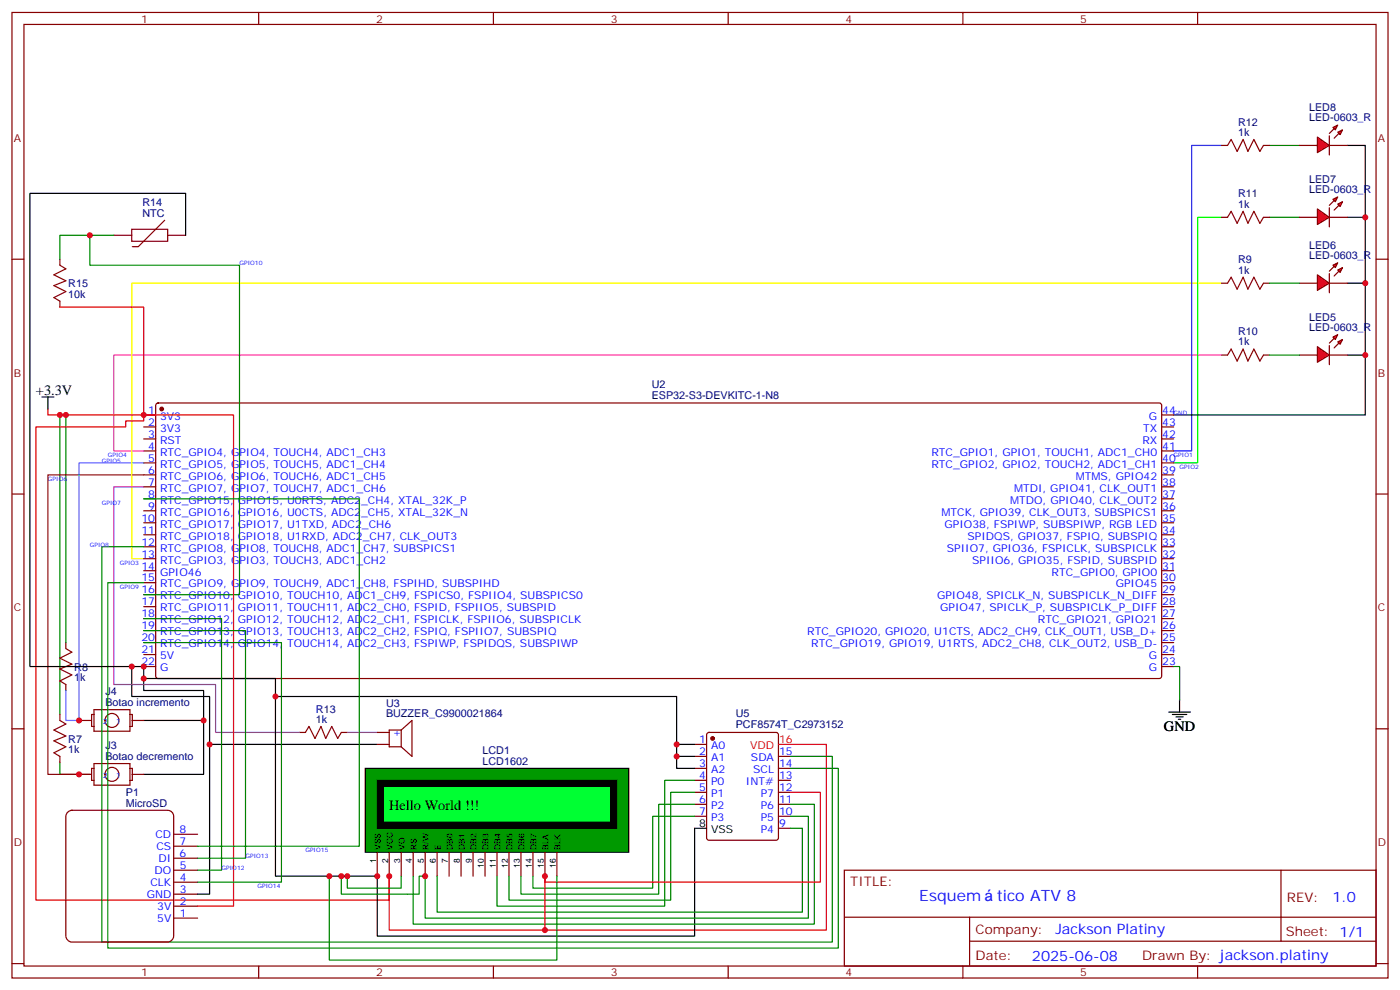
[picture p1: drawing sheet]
<svg xmlns="http://www.w3.org/2000/svg" width="412mm" height="292mm" viewBox="0 0 412 292" stroke-linecap="round" stroke-linejoin="round" font-family="sans-serif">
<g fill="none" stroke="#870000" stroke-width=".35">
<path d="M3.5 3.7h405.4v284.3h-405.4zM7.1 7.2h398.2v277.3h-398.2zM76.2 3.7v3.5M145.3 3.7v3.5M214.5 3.7v3.5M283.6 3.7v3.5M352.8 3.7v3.5M3.5 76.3h3.6M405.3 76.3h3.6M3.5 145.5h3.6M405.3 145.5h3.6M19.4 189.2v1.8"/>
<path d="M3.5 214.6h3.6M17.6 210.4v1.8M19.4 201.6v1.7M23.3 212.2h3.5M27.7 209h10.6v6.3h-10.6zM27.7 210.4h-.7v3.5h.7M38.3 210.4h.7v3.5h-.7M38.9 212.2h3.4M405.3 214.6h3.6M17.6 222.7v1.8M23.3 228h3.5M27.7 224.9h10.6v6.3h-10.6z"/>
<path d="M27.7 226.3h-.7v3.5h.7M30.9 228a2.06 2.06 0 0 1 2.9-1.8 2.06 2.06 0 0 1 .5 3.4 2.06 2.06 0 0 1-3.3-1l-.1-.6M38.3 226.3h.7v3.5h-.7M38.9 228h3.4M248.7 256.3h156.6v28.2h-156.6zM377.3 256.3v20.9M248.7 270.1h156.5M285.6 277.2h119.6M285.6 270.1v14.1M3.5 283.8h3.6M76.2 284.5v3.5M145.3 284.5v3.5"/>
<path d="M214.5 284.5v3.5M283.6 284.5v3.5M352.8 284.5v3.5M405.3 283.8h3.6"/>
<circle cx="33" cy="212.2" r="2.06"/>
</g>
<path d="M17.6 122.2v88.2M19.4 122.2v67M17.6 224.5v3.5h8.9" fill="none" stroke="#008700" stroke-width=".35"/>
<path d="M19.4 191l1.8 1.1-3.6 1.7 3.6 1.8-3.6 1.4 3.6 1.8-3.6 1.7 1.8 1.1M17.6 212.2l1.8 1-3.5 1.8 3.5 1.7-3.5 1.5 3.5 1.7-3.5 1.8 1.7 1" fill="none" stroke="#a10000" stroke-width=".35"/>
<g fill="none" stroke="#000" stroke-width=".35">
<path d="M396.9 42.8h5.3v79.4h-56.5M396.9 64h5.3M396.9 83.4h5.3M12.3 116.9h3.6M14.1 116.9v3.5M396.9 104.6h5.3M42.3 212.2h17.7M111.1 219.2h-49.4v-14.1h-22.9v-8.8h3.5v7h17.7v24.7h-17.7M344.3 209.7h6.3M345.3 210.4h4.3M346.4 211.1h2.1M347.1 211.8h.7"/>
<path d="M347.5 206.2v3.5"/>
</g>
<path d="M42.3 139.8h-28.2v88.2h9.2" fill="none" stroke="#900" stroke-width=".35"/>
<path d="M42.3 136.3h-19v75.9h-3.9v-8.9" fill="none" stroke="#0cf" stroke-width=".35"/>
<path d="M359.8 104.6h-326.3v28.2h8.8" fill="none" stroke="#f0f" stroke-width=".35"/>
<path d="M359.8 83.4h-321v81.1h3.5" fill="none" stroke="#ff0" stroke-width=".35"/>
<path d="M359.8 64h-7v72.3h-7.1" fill="none" stroke="#0f0" stroke-width=".35"/>
<path d="M359.8 42.8h-8.8v90h-5.3" fill="none" stroke="#00f" stroke-width=".35"/>
<path d="M14.1 120.4v1.8h28.2v1.8h-5.3v1.7h-26.4v139.4h104.1v-7.1v15.9h128.7v-54.7h-10.6" fill="none" stroke="#f00" stroke-width=".35"/>
<g fill="#f00" stroke="#870000" stroke-width=".35">
<path d="M388.1 102.1l3.5 2.5-3.5 2.1z"/>
<path d="M391.6 101.7v5.7z"/>
</g>
<g fill="#870000" stroke="#870000" stroke-width=".35">
<path d="M391.6 101l1.4-1.4z"/>
<path d="M393 102.4l1.4-1.4z"/>
</g>
<g fill="#f00" stroke="#870000" stroke-width=".35">
<path d="M392.6 99.3l1.5-.7-.8 1.4z"/>
<path d="M394.1 100.7l1.4-.7-.7 1.4z"/>
</g>
<path d="M382.8 104.6h5.3M391.6 104.6h5.3" fill="none" stroke="#870000" stroke-width=".35"/>
<g fill="#f00" stroke="#870000" stroke-width=".35">
<path d="M388.1 80.9l3.5 2.5-3.5 2.1z"/>
<path d="M391.6 80.6v5.6z"/>
</g>
<g fill="#870000" stroke="#870000" stroke-width=".35">
<path d="M391.6 79.9l1.4-1.4z"/>
<path d="M393 81.3l1.4-1.4z"/>
</g>
<g fill="#f00" stroke="#870000" stroke-width=".35">
<path d="M392.6 78.1l1.5-.7-.8 1.4z"/>
<path d="M394.1 79.5l1.4-.7-.7 1.4z"/>
</g>
<g fill="none" stroke="#870000" stroke-width=".35">
<path d="M359.8 42.8h1.8M372.2 42.8h1.7M359.8 64h1.8M372.2 64h1.7M359.8 83.4h1.8M372.2 83.4h1.7M382.8 83.4h5.3M391.6 83.4h5.3M46.1 118.9l.5-.2h295.2l.4 .7-.1 80-.6 .4-295.2-.1-.4-.6v-79.7zM359.8 104.6h1.8M372.2 104.6h1.7M42.3 122.2h3.6"/>
<path d="M42.3 125.7h3.6M42.3 129.3h3.6M42.3 132.8h3.6M42.3 136.3h3.6M42.3 139.8h3.6M342.2 122.2h3.5M342.2 125.7h3.5M342.2 129.3h3.5M342.2 132.8h3.5M342.2 136.3h3.5M342.2 139.8h3.5M42.3 143.4h3.6"/>
<path d="M42.3 146.9h3.6M42.3 150.4h3.6M42.3 154h3.6M42.3 157.5h3.6M342.2 143.4h3.5M342.2 146.9h3.5M342.2 150.4h3.5M342.2 154h3.5M342.2 157.5h3.5M42.3 161h3.6M42.3 164.5h3.6M42.3 168.1h3.6"/>
<path d="M42.3 171.6h3.6M42.3 175.1h3.6M42.3 178.6h3.6M342.2 161h3.5M342.2 164.5h3.5M342.2 168.1h3.5M342.2 171.6h3.5M342.2 175.1h3.5M342.2 178.6h3.5M42.3 182.2h3.6M42.3 185.7h3.6M42.3 189.2h3.6"/>
<path d="M42.3 192.8h3.6M42.3 196.3h3.6M342.2 182.2h3.5M342.2 185.7h3.5M342.2 189.2h3.5M342.2 192.8h3.5M342.2 196.3h3.5"/>
</g>
<path d="M361.6 42.8l1.1-1.7 1.7 3.5 1.8-3.5 1.4 3.5 1.8-3.5 1.7 3.5 1.1-1.8M361.6 64l1.1-1.8 1.7 3.6 1.8-3.6 1.4 3.6 1.8-3.6 1.7 3.6 1.1-1.8M361.6 83.4l1.1-1.8 1.7 3.6 1.8-3.6 1.4 3.6 1.8-3.6 1.7 3.6 1.1-1.8M361.6 104.6l1.1-1.8 1.7 3.5 1.8-3.5 1.4 3.5 1.8-3.5 1.7 3.5 1.1-1.7" fill="none" stroke="#a10000" stroke-width=".35"/>
<path d="M373.9 42.8h8.9M373.9 64h8.9M373.9 83.4h8.9M373.9 104.6h8.9" fill="none" stroke="#008700" stroke-width=".35"/>
<circle cx="47.6" cy="120.4" r=".53" fill="#870000" stroke="#870000" stroke-width=".35"/>
<g fill="#f00" stroke="#870000" stroke-width=".35">
<path d="M388.1 61.5l3.5 2.5-3.5 2.1z"/>
<path d="M391.6 61.2v5.6z"/>
</g>
<g fill="#870000" stroke="#870000" stroke-width=".35">
<path d="M391.6 60.5l1.4-1.4z"/>
<path d="M394.4 60.5l-1.4 1.4z"/>
</g>
<g fill="#f00" stroke="#870000" stroke-width=".35">
<path d="M392.6 58.7l1.5-.7-.8 1.4z"/>
<path d="M394.1 60.1l1.4-.7-.7 1.4z"/>
</g>
<path d="M382.8 64h5.3M391.6 64h5.3" fill="none" stroke="#870000" stroke-width=".35"/>
<g fill="#f00" stroke="#870000" stroke-width=".35">
<path d="M388.1 40.4l3.5 2.4-3.5 2.1z"/>
<path d="M391.6 40v5.6z"/>
</g>
<g fill="#870000" stroke="#870000" stroke-width=".35">
<path d="M391.6 39.3l1.4-1.4z"/>
<path d="M393 40.7l1.4-1.4z"/>
</g>
<g fill="#f00" stroke="#870000" stroke-width=".35">
<path d="M392.6 37.5l1.5-.7-.8 1.4z"/>
<path d="M394.1 38.9l1.4-.7-.7 1.5z"/>
</g>
<path d="M382.8 42.8h5.3M391.6 42.8h5.3" fill="none" stroke="#870000" stroke-width=".35"/>
<path d="M107.6 226.3h77.6v24.7h-77.6z" fill="#090" stroke="#000" stroke-width=".35"/>
<g fill="none" stroke="#870000" stroke-width=".35">
<path d="M111.1 251v7M114.7 251v7M118.2 251v7M121.7 251v7M125.2 251v7M128.8 251v7M132.3 251v7M135.8 251v7M139.3 251v7M142.9 251v7M146.4 251v7M149.9 251v7"/>
<path d="M153.5 251v7M157 251v7M160.5 251v7M164 251v7"/>
</g>
<path d="M111.1 229.8h70.6v14.1h-70.6z" fill="#000" stroke="#000" stroke-width=".35"/>
<path d="M112.9 231.6h67v10.5h-67z" fill="none" stroke="#000" stroke-width=".35"/>
<path d="M112.9 231.6h67v10.5h-67z" fill="#0f3" stroke="#000" stroke-width=".35"/>
<path d="M17.6 78.1l1.8 1.1-3.5 1.7 3.5 1.8-3.5 1.4 3.5 1.8-3.5 1.7 1.7 1.1M90 215.7l1-1.8 1.8 3.6 1.7-3.6 1.5 3.6 1.7-3.6 1.8 3.6 1-1.8" fill="none" stroke="#a10000" stroke-width=".35"/>
<g fill="none" stroke="#870000" stroke-width=".35">
<path d="M17.6 76.3v1.8M33.5 69.3h5.3M38.8 67.5h10.6v3.5h-10.6zM48.5 64.9l-7.8 7.7h-1.7M49.4 69.3h5.3M17.6 88.7v1.8M88.2 215.7h1.8M100.5 215.7h1.8M111.1 215.7h3.6M111.1 219.2h3.6M118.2 215h-3.5v4.9h3.5M118.2 215v4.9"/>
<path d="M118.2 215l3.2-2.8v10.5l-3.2-2.8M204.6 219.2h3.5M208.4 215.9l.4-.2h19.8l.7 .4v30.6l-.5 .7h-20l-.6-.4-.1-30.6zM20 239.1l1.2-.5h28.2a1.76 1.76 0 0 1 1.8 1.8v35.3a1.89 1.89 0 0 1-1.8 1.7h-28.2a1.89 1.89 0 0 1-1.8-1.7v-35.3zM204.6 222.7h3.5M204.6 226.3h3.5M204.6 229.8h3.5M204.6 233.3h3.5M204.6 236.9h3.5M229.3 222.7h3.5M229.3 226.3h3.5M229.3 229.8h3.5"/>
<path d="M229.3 233.3h3.5M229.3 236.9h3.5M51.2 259.8h7M51.2 256.3h7M51.2 252.7h7M51.2 249.2h7M51.2 245.7h7M204.6 240.4h3.5M229.3 240.4h3.5M229.3 243.9h3.5M51.2 270.4h7M51.2 266.8h7"/>
<path d="M51.2 263.3h7"/>
</g>
<path d="M42.3 143.4h-8.8v58.2h30v14.1h24.7M102.3 215.7h8.8" fill="none" stroke="#90c" stroke-width=".35"/>
<path d="M54.7 69.3v-12.4h-45.9v139.4h30M42.3 199.8h38.8v58.2h30v17.7h93.5v-31.8h3.5M61.7 219.2v44.1h-3.5M81.1 205.1h118.2v21.2h5.3M199.3 219.2h5.3M199.3 222.7h5.3" fill="none" stroke="#000" stroke-width=".35"/>
<circle cx="209.9" cy="217.5" r=".53" fill="#870000" stroke="#870000" stroke-width=".35"/>
<path d="M17.6 90.5h24.7v31.7h26.5v144.6h-10.6M229.3 219.2h3.5M232.8 233.3h8.9v26.5h-81.2v-1.8v15.9" fill="none" stroke="#f00" stroke-width=".35"/>
<g fill="none" stroke="#008700" stroke-width=".35">
<path d="M26.5 69.3v8.8h44.1v97h-28.3M33.5 69.3h-15.9v7M42.3 146.9h63.5v102.3h-47.6M42.3 161h-12.3v116.4h215.2v-54.7h-12.4M42.3 171.6h-10.6v107.6h215.2v-52.9h-14.1M42.3 182.2h23v74.1h-7.1M42.3 185.7h30v67h-14.1M42.3 189.2h40.6v70.6h-24.7M345.7 196.3h1.8v9.9M204.6 229.8h-8.8v37h-49.4v-8.8M204.6 233.3h-7v31.8h-47.7v-7.1M204.6 236.9h-10.6v26.4h-40.5v-5.3"/>
<path d="M232.8 236.9h7.1v35.2h-118.2v-14.1M97 258v24.7h67v-24.7M102.3 258v3.5h15.9v-3.5M204.6 240.4h-12.3v21.1h-35.3v-3.5M232.8 243.9h3.6v24.7h-107.6v-10.6M232.8 240.4h5.3v30h-112.9v-12.4h-1.7v5.3h-23v-5.3"/>
</g>
<g fill="#c00">
<circle cx="23.3" cy="228" r=".88"/>
<circle cx="23.3" cy="212.2" r=".88"/>
<circle cx="60" cy="212.2" r=".88"/>
<circle cx="402.2" cy="104.6" r=".88"/>
<circle cx="402.2" cy="83.4" r=".88"/>
<circle cx="402.2" cy="64" r=".88"/>
<circle cx="42.3" cy="196.3" r=".88"/>
<circle cx="19.4" cy="122.2" r=".88"/>
<circle cx="17.6" cy="122.2" r=".88"/>
<circle cx="42.3" cy="122.2" r=".88"/>
<circle cx="42.3" cy="199.8" r=".88"/>
<circle cx="114.7" cy="258" r=".88"/>
<circle cx="111.1" cy="258" r=".88"/>
<circle cx="81.1" cy="205.1" r=".88"/>
<circle cx="199.3" cy="222.7" r=".88"/>
<circle cx="199.3" cy="219.2" r=".88"/>
<circle cx="102.3" cy="258" r=".88"/>
<circle cx="100.5" cy="258" r=".88"/>
<circle cx="125.2" cy="258" r=".88"/>
<circle cx="97" cy="258" r=".88"/>
<circle cx="160.5" cy="273.9" r=".88"/>
<circle cx="160.5" cy="258" r=".88"/>
<circle cx="38.8" cy="196.3" r=".88"/>
<circle cx="26.5" cy="69.3" r=".88"/>
<circle cx="61.7" cy="219.2" r=".88"/>
</g>
<g font-size="4.6" fill="#00f">
<text x="270.8" y="265.3">Esquem</text>
<text x="293.6" y="265.3">tico ATV 8</text>
</g>
<g font-size="4.2">
<text x="10.6" y="116.2">+3.3V</text>
<text x="342.9" y="215.3">GND</text>
<text x="114.7" y="238.6">Hello World !!!</text>
</g>
<g font-size="4.2" fill="#00f">
<text x="392.5" y="265.5">1.0</text>
<text x="310.9" y="275.1">Jackson Platiny</text>
<text x="304" y="282.9">2025-06-08</text>
</g>
<g font-size="3.9" fill="#800">
<text x="250.5" y="260.8">TITLE:</text>
<text x="379.1" y="265.5">REV:</text>
<text x="287.4" y="275">Company:</text>
<text x="378.7" y="275.7">Sheet: 1/1</text>
<text x="287.4" y="282.7">Date:</text>
<text x="336.4" y="282.8">Drawn By: jackson.platiny</text>
</g>
<g font-size="3.2" fill="#800">
<text x="41.6" y="6.7">1</text>
<text x="110.8" y="6.7">2</text>
<text x="179.9" y="6.7">3</text>
<text x="249.1" y="6.7">4</text>
<text x="318.2" y="6.7">5</text>
<text x="4.1" y="41.8">A</text>
<text x="405.9" y="41.8">A</text>
<text x="4.1" y="110.9">B</text>
<text x="405.9" y="110.9">B</text>
<text x="4.1" y="180.1">C</text>
<text x="405.9" y="180.1">C</text>
<text x="4.1" y="249.2">D</text>
<text x="405.9" y="249.2">D</text>
<text x="41.6" y="287.5">1</text>
<text x="110.8" y="287.5">2</text>
<text x="179.9" y="287.5">3</text>
<text x="249.1" y="287.5">4</text>
<text x="318.2" y="287.5">5</text>
</g>
<g font-size="3.2" fill="#000080">
<text x="385.6" y="35.8">LED-0603_R</text>
<text x="385.6" y="32.7">LED8</text>
<text x="364.7" y="40">1k</text>
<text x="364.7" y="37">R12</text>
<text x="385.6" y="53.9">LED7</text>
<text x="364.7" y="58.1">R11</text>
<text x="385.6" y="56.9">LED-0603_R</text>
<text x="42" y="63.8">NTC</text>
<text x="42" y="60.6">R14</text>
<text x="364.7" y="61.2">1k</text>
<text x="364.7" y="77.5">R9</text>
<text x="385.6" y="76.3">LED-0603_R</text>
<text x="385.6" y="73.3">LED6</text>
<text x="364.7" y="80.6">1k</text>
<text x="20.1" y="87.7">10k</text>
<text x="20.1" y="84.6">R15</text>
<text x="385.6" y="94.5">LED5</text>
<text x="364.7" y="101.7">1k</text>
<text x="364.7" y="98.7">R10</text>
<text x="385.6" y="97.5">LED-0603_R</text>
<text x="192" y="117.4">ESP32-S3-DEVKITC-1-N8</text>
<text x="192" y="114.2">U2</text>
<text x="21.9" y="197.5">R8</text>
<text x="21.9" y="200.6">1k</text>
<text x="31.1" y="207.9">Botao incremento</text>
<text x="31.1" y="204.7">J4</text>
<text x="93.1" y="209.8">R13</text>
<text x="113.7" y="208.1">U3</text>
<text x="93.1" y="212.9">1k</text>
<text x="113.7" y="211.1">BUZZER_C9900021864</text>
<text x="216.7" y="214.4">PCF8574T_C2973152</text>
<text x="216.7" y="211.2">U5</text>
<text x="20.1" y="221.7">1k</text>
<text x="20.1" y="218.7">R7</text>
<text x="31.1" y="220.6">J3</text>
<text x="31.1" y="223.8">Botao decremento</text>
<text x="142.1" y="225.2">LCD1602</text>
<text x="142.1" y="222.2">LCD1</text>
<text x="37.1" y="237.6">MicroSD</text>
<text x="37.1" y="234.5">P1</text>
</g>
<g font-size="3.2" fill="#00f">
<text x="43.7" y="121.8">1</text>
<text x="43.7" y="125.4">2</text>
<text x="47.2" y="123.6">3V3</text>
<text x="338.4" y="123.6">G</text>
<text x="342.4" y="125.4">43</text>
<text x="342.4" y="121.8">44</text>
<text x="43.7" y="128.9">3</text>
<text x="47.2" y="127.1">3V3</text>
<text x="47.2" y="130.7">RST</text>
<text x="336.5" y="130.7">RX</text>
<text x="336.8" y="127.1">TX</text>
<text x="342.4" y="128.9">42</text>
<text x="43.7" y="132.4">4</text>
<text x="43.7" y="136">5</text>
<text x="47.2" y="134.2">RTC_GPIO4, GPIO4, TOUCH4, ADC1_CH3</text>
<text x="47.2" y="137.7">RTC_GPIO5, GPIO5, TOUCH5, ADC1_CH4</text>
<text x="274.4" y="137.7">RTC_GPIO2, GPIO2, TOUCH2, ADC1_CH1</text>
<text x="274.4" y="134.2">RTC_GPIO1, GPIO1, TOUCH1, ADC1_CH0</text>
<text x="342.4" y="136">40</text>
<text x="342.4" y="132.4">41</text>
<text x="43.7" y="139.5">6</text>
<text x="43.7" y="143">7</text>
<text x="47.2" y="141.3">RTC_GPIO6, GPIO6, TOUCH6, ADC1_CH5</text>
<text x="316.9" y="141.3">MTMS, GPIO42</text>
<text x="342.4" y="143">38</text>
<text x="342.4" y="139.5">39</text>
<text x="43.7" y="146.5">8</text>
<text x="47.2" y="144.8">RTC_GPIO7, GPIO7, TOUCH7, ADC1_CH6</text>
<text x="47.2" y="148.3">RTC_GPIO15, GPIO15, U0RTS, ADC2_CH4, XTAL_32K_P</text>
<text x="297.6" y="148.3">MTDO, GPIO40, CLK_OUT2</text>
<text x="298.7" y="144.8">MTDI, GPIO41, CLK_OUT1</text>
<text x="342.4" y="146.5">37</text>
<text x="41.7" y="153.6">10</text>
<text x="43.7" y="150.1">9</text>
<text x="47.2" y="151.8">RTC_GPIO16, GPIO16, U0CTS, ADC2_CH5, XTAL_32K_N</text>
<text x="47.2" y="155.4">RTC_GPIO17, GPIO17, U1TXD, ADC2_CH6</text>
<text x="277.3" y="151.8">MTCK, GPIO39, CLK_OUT3, SUBSPICS1</text>
<text x="278.3" y="155.4">GPIO38, FSPIWP, SUBSPIWP, RGB LED</text>
<text x="342.4" y="153.6">35</text>
<text x="342.4" y="150.1">36</text>
<text x="41.7" y="157.1">11</text>
<text x="41.7" y="160.7">12</text>
<text x="47.2" y="158.9">RTC_GPIO18, GPIO18, U1RXD, ADC2_CH7, CLK_OUT3</text>
<text x="285" y="158.9">SPIDQS, GPIO37, FSPIQ, SUBSPIQ</text>
<text x="342.4" y="160.7">33</text>
<text x="342.4" y="157.1">34</text>
<text x="41.7" y="164.2">13</text>
<text x="41.7" y="167.7">14</text>
<text x="47.2" y="162.4">RTC_GPIO8, GPIO8, TOUCH8, ADC1_CH7, SUBSPICS1</text>
<text x="47.2" y="165.9">RTC_GPIO3, GPIO3, TOUCH3, ADC1_CH2</text>
<text x="278.9" y="162.4">SPIIO7, GPIO36, FSPICLK, SUBSPICLK</text>
<text x="286.4" y="165.9">SPIIO6, GPIO35, FSPID, SUBSPID</text>
<text x="342.4" y="167.7">31</text>
<text x="342.4" y="164.2">32</text>
<text x="41.7" y="171.2">15</text>
<text x="47.2" y="169.5">GPIO46</text>
<text x="47.2" y="173">RTC_GPIO9, GPIO9, TOUCH9, ADC1_CH8, FSPIHD, SUBSPIHD</text>
<text x="309.8" y="169.5">RTC_GPIO0, GPIO0</text>
<text x="328.6" y="173">GPIO45</text>
<text x="342.4" y="171.2">30</text>
<text x="41.7" y="174.8">16</text>
<text x="41.7" y="178.3">17</text>
<text x="47.2" y="176.5">RTC_GPIO10, GPIO10, TOUCH10, ADC1_CH9, FSPICS0, FSPIIO4, SUBSPICS0</text>
<text x="276" y="176.5">GPIO48, SPICLK_N, SUBSPICLK_N_DIFF</text>
<text x="342.4" y="178.3">28</text>
<text x="342.4" y="174.8">29</text>
<text x="41.7" y="181.8">18</text>
<text x="41.7" y="185.3">19</text>
<text x="47.2" y="180.1">RTC_GPIO11, GPIO11, TOUCH11, ADC2_CH0, FSPID, FSPIIO5, SUBSPID</text>
<text x="47.2" y="183.6">RTC_GPIO12, GPIO12, TOUCH12, ADC2_CH1, FSPICLK, FSPIIO6, SUBSPICLK</text>
<text x="277" y="180.1">GPIO47, SPICLK_P, SUBSPICLK_P_DIFF</text>
<text x="305.7" y="183.6">RTC_GPIO21, GPIO21</text>
<text x="342.4" y="185.3">26</text>
<text x="342.4" y="181.8">27</text>
<text x="41.7" y="188.9">20</text>
<text x="47.2" y="187.1">RTC_GPIO13, GPIO13, TOUCH13, ADC2_CH2, FSPIQ, FSPIIO7, SUBSPIQ</text>
<text x="47.2" y="190.6">RTC_GPIO14, GPIO14, TOUCH14, ADC2_CH3, FSPIWP, FSPIDQS, SUBSPIWP</text>
<text x="237.8" y="187.1">RTC_GPIO20, GPIO20, U1CTS, ADC2_CH9, CLK_OUT1, USB_D+</text>
<text x="239" y="190.6">RTC_GPIO19, GPIO19, U1RTS, ADC2_CH8, CLK_OUT2, USB_D-</text>
<text x="342.4" y="188.9">25</text>
<text x="41.7" y="192.4">21</text>
<text x="41.7" y="195.9">22</text>
<text x="47.2" y="194.2">5V</text>
<text x="47.2" y="197.7">G</text>
<text x="338.4" y="197.7">G</text>
<text x="338.4" y="194.2">G</text>
<text x="342.4" y="195.9">23</text>
<text x="342.4" y="192.4">24</text>
<text x="115.7" y="216.7">+</text>
<text x="205.9" y="218.9">1</text>
<text x="209.4" y="220.6">A0</text>
<text x="205.9" y="222.4">2</text>
<text x="205.9" y="225.9">3</text>
<text x="209.4" y="224.2">A1</text>
<text x="209.4" y="227.7">A2</text>
<text x="221.2" y="224.2">SDA</text>
<text x="221.9" y="227.7">SCL</text>
<text x="229.5" y="225.9">14</text>
<text x="229.5" y="222.4">15</text>
<text x="205.9" y="229.4">4</text>
<text x="205.9" y="233">5</text>
<text x="209.4" y="231.2">P0</text>
<text x="219.7" y="231.2">INT#</text>
<text x="229.5" y="233">12</text>
<text x="229.5" y="229.4">13</text>
<text x="205.9" y="236.5">6</text>
<text x="209.4" y="234.7">P1</text>
<text x="209.4" y="238.3">P2</text>
<text x="224.1" y="238.3">P6</text>
<text x="224.1" y="234.7">P7</text>
<text x="229.5" y="236.5">11</text>
<text x="52.9" y="245.3">8</text>
<text x="205.9" y="240">7</text>
<text x="209.4" y="241.8">P3</text>
<text x="224.1" y="245.3">P4</text>
<text x="224.1" y="241.8">P5</text>
<text x="229.5" y="243.6">9</text>
<text x="229.5" y="240">10</text>
<text x="45.8" y="246.7">CD</text>
<text x="46.1" y="250.3">CS</text>
<text x="52.9" y="248.8">7</text>
<text x="45.6" y="257.3">DO</text>
<text x="46.7" y="253.8">DI</text>
<text x="52.9" y="252.4">6</text>
<text x="53" y="255.9">5</text>
<text x="44.3" y="260.9">CLK</text>
<text x="53" y="263">3</text>
<text x="53" y="259.4">4</text>
<text x="43.2" y="264.4">GND</text>
<text x="46.3" y="267.9">3V</text>
<text x="53" y="266.5">2</text>
<text x="46.3" y="271.5">5V</text>
<text x="53" y="270">1</text>
</g>
<g font-size="3.2" fill="#f00">
<text x="220.9" y="220.6">VDD</text>
<text x="229.5" y="218.9">16</text>
</g>
<g font-size="3.2">
<text x="205.9" y="243.6">8</text>
<text x="209.4" y="245.3">VSS</text>
</g>
<g font-size="2.5">
<text x="112.2" y="250.3" transform="rotate(-90 112.2 250.3)">VSS</text>
<text x="115.7" y="250.3" transform="rotate(-90 115.7 250.3)">VCC</text>
<text x="119.2" y="250.3" transform="rotate(-90 119.2 250.3)">VO</text>
<text x="122.8" y="250.3" transform="rotate(-90 122.8 250.3)">RS</text>
<text x="126.3" y="250.3" transform="rotate(-90 126.3 250.3)">R/W</text>
<text x="129.8" y="250.3" transform="rotate(-90 129.8 250.3)">E</text>
<text x="133.3" y="250.3" transform="rotate(-90 133.3 250.3)">DB0</text>
<text x="136.9" y="250.3" transform="rotate(-90 136.9 250.3)">DB1</text>
<text x="140.4" y="250.3" transform="rotate(-90 140.4 250.3)">DB2</text>
<text x="143.9" y="250.3" transform="rotate(-90 143.9 250.3)">DB3</text>
<text x="147.5" y="250.3" transform="rotate(-90 147.5 250.3)">DB4</text>
<text x="151" y="250.3" transform="rotate(-90 151 250.3)">DB5</text>
<text x="154.5" y="250.3" transform="rotate(-90 154.5 250.3)">DB6</text>
<text x="158" y="250.3" transform="rotate(-90 158 250.3)">DB7</text>
<text x="161.6" y="250.3" transform="rotate(-90 161.6 250.3)">BLA</text>
<text x="165.1" y="250.3" transform="rotate(-90 165.1 250.3)">BLK</text>
<text x="110.8" y="254.1" transform="rotate(-90 110.8 254.1)">1</text>
<text x="114.3" y="254.1" transform="rotate(-90 114.3 254.1)">2</text>
<text x="117.8" y="254.1" transform="rotate(-90 117.8 254.1)">3</text>
<text x="121.4" y="254.1" transform="rotate(-90 121.4 254.1)">4</text>
<text x="124.9" y="254.1" transform="rotate(-90 124.9 254.1)">5</text>
<text x="128.4" y="254.1" transform="rotate(-90 128.4 254.1)">6</text>
<text x="131.9" y="254.1" transform="rotate(-90 131.9 254.1)">7</text>
<text x="135.5" y="254.1" transform="rotate(-90 135.5 254.1)">8</text>
<text x="139" y="254.1" transform="rotate(-90 139 254.1)">9</text>
<text x="142.5" y="255.5" transform="rotate(-90 142.5 255.5)">10</text>
<text x="146" y="255.5" transform="rotate(-90 146 255.5)">11</text>
<text x="149.6" y="255.5" transform="rotate(-90 149.6 255.5)">12</text>
<text x="153.1" y="255.5" transform="rotate(-90 153.1 255.5)">13</text>
<text x="156.6" y="255.5" transform="rotate(-90 156.6 255.5)">14</text>
<text x="160.2" y="255.5" transform="rotate(-90 160.2 255.5)">15</text>
<text x="163.7" y="255.5" transform="rotate(-90 163.7 255.5)">16</text>
</g>
<g font-size="2.1" fill="#00f">
<text x="30.4" y="213.2">2</text>
<text x="34.2" y="213.2">1</text>
<text x="30.4" y="229.1">2</text>
<text x="34.2" y="229.1">1</text>
</g>
<g font-size="1.8" fill="#00f">
<text x="70.6" y="78.1">GPIO10</text>
<text x="345.7" y="122.2">GND</text>
<text x="30" y="136.3">GPIO5</text>
<text x="31.7" y="134.5">GPIO4</text>
<text x="345.7" y="134.5">GPIO1</text>
<text x="14.1" y="141.6">GPIO6</text>
<text x="347.5" y="138.1">GPIO2</text>
<text x="30" y="148.7">GPIO7</text>
<text x="26.5" y="161">GPIO8</text>
<text x="35.3" y="166.3">GPIO3</text>
<text x="35.3" y="173.4">GPIO9</text>
<text x="90" y="251">GPIO15</text>
<text x="65.3" y="256.3">GPIO12</text>
<text x="72.3" y="252.7">GPIO13</text>
<text x="75.8" y="261.5">GPIO14</text>
</g>
</svg>
